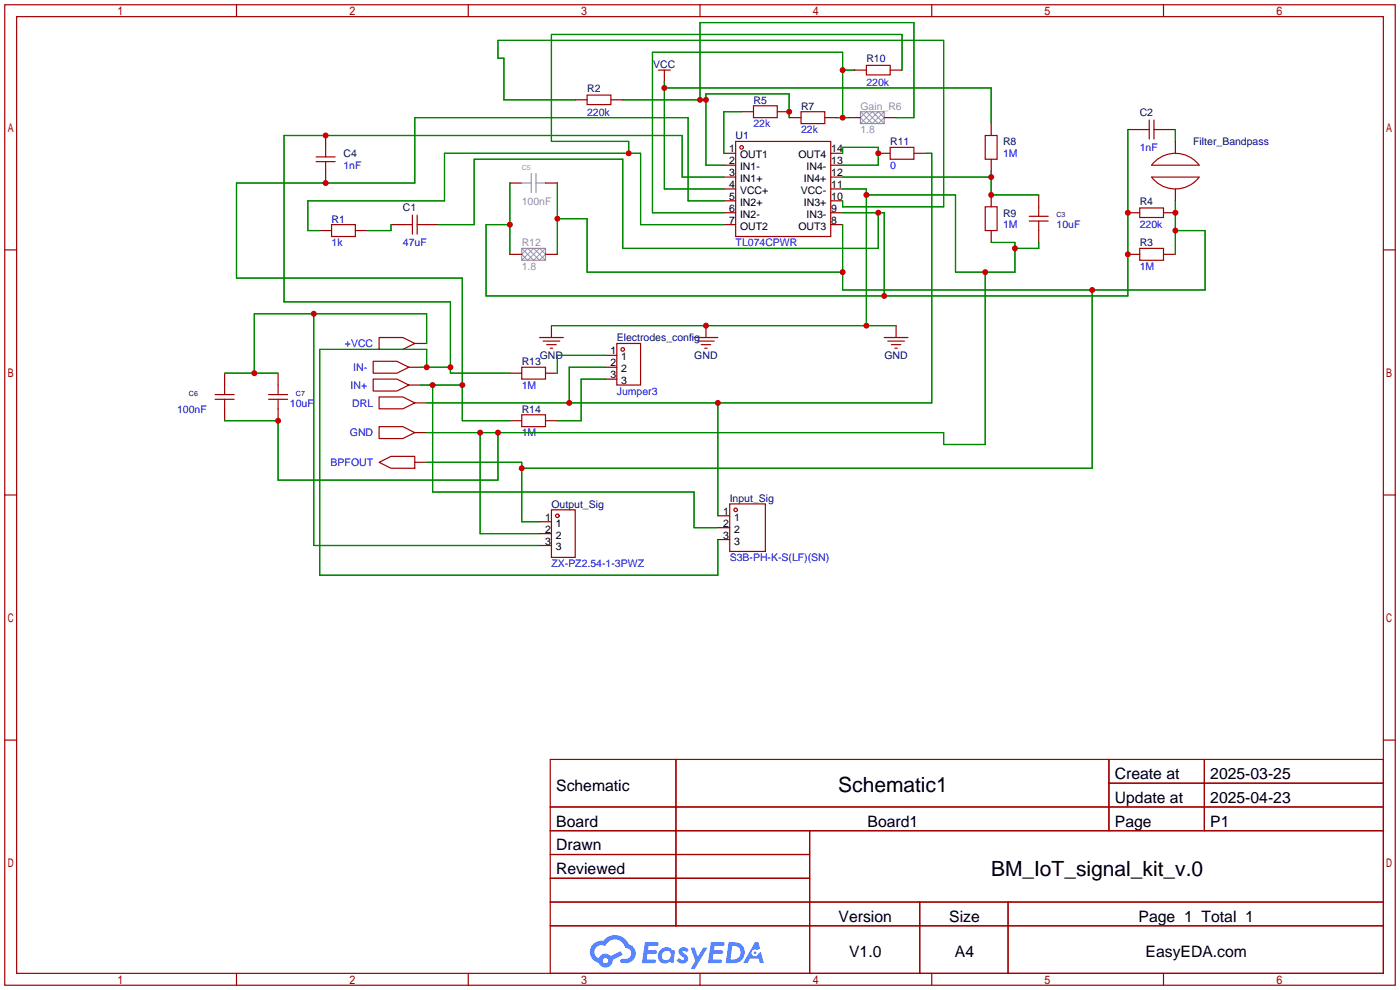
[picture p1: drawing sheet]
<svg xmlns="http://www.w3.org/2000/svg" width="299mm" height="212mm" viewBox="0 0 299 212" stroke-linecap="round" stroke-linejoin="round" font-family="sans-serif">
<g fill="none" stroke="#a10000" stroke-width=".25">
<path d="M1 1h297.2v209.6h-297.2zM3.6 3.6h292.1v204.4h-292.1zM50.5 1v2.6M100.1 1v2.6M149.6 1v2.6M199.1 1v2.6M248.7 1v2.6M1 53.4h2.6M295.7 53.4h2.5M1 105.8h2.6M295.7 105.8h2.5M1 158.2h2.6"/>
<path d="M295.7 158.2h2.5M117.6 162.3h178.1v45.7h-178.1zM117.6 172.5h178.1M117.6 177.5h178.1M144.5 162.3v35.6M173 177.5v30.5M237 162.3v15.2M237 167.4h58.7M257.4 162.3v15.2M117.6 182.6h55.4M117.6 192.8h178.1M117.6 187.7h55.4"/>
<path d="M117.6 197.9h178.1M196.6 192.8v15.2M215.4 192.8v15.2M50.5 208v2.6M100.1 208v2.6M149.6 208v2.6M199.1 208v2.6M248.7 208v2.6"/>
</g>
<g fill="#5487ff">
<path d="M145.3 202.7a1.3 1.3 0 0 1 1.9 .3l-.4 .6a.54 .54 0 0 0-.9-.2l.1 .2a1.34 1.34 0 0 1 .9 1.8 1.47 1.47 0 0 1-2.3-.1l.5-.6 .8 .5a.31 .31 0 0 0 .4-.3 .31 .31 0 0 0-.3-.4 1.12 1.12 0 0 1-.7-1.8z"/>
<path d="M147.6 202.5h.9l.6 2 1.2-2h.9l-2.7 4.6h-.9l1-1.7z"/>
<path d="M137.8 201.4h1.7a1.31 1.31 0 0 1 1.2 .2 .4 .4 0 0 1-.3 .5l-1.8 .1-.1 .9h1.6a.4 .4 0 0 1 .4 .4 .4 .4 0 0 1-.5 .4h-1.6l-.2 1.2h1.4a.46 .46 0 0 1 .5 0 .46 .46 0 0 1 .1 .5l-.4 .2h-2.6z"/>
<path d="M151.9 201.4h1.7a1.32 1.32 0 0 1 1.2 .2 .39 .39 0 0 1-.3 .5l-1.8 .1-.1 .9h1.6a.4 .4 0 0 1 .4 .4 .4 .4 0 0 1-.4 .4h-1.7l-.2 1.2h1.4a.46 .46 0 0 1 .5 0 .46 .46 0 0 1 .1 .5l-.4 .2h-2.6z"/>
<path d="M161.3 201.4h.8l.3 1.3-.6 .4a.75 .75 0 0 0-1.1 .3 .75 .75 0 0 0 .5 1 .75 .75 0 0 0 .9-.7l.5-.2 .6 2.3h-.8l-.3-.9h-1.8l-.5 .9h-1z"/>
<path d="M155.7 201.4l-.6 4.4h1.5a2.27 2.27 0 0 0 2.6-2.2 2.27 2.27 0 0 0-2.7-2.2zM156.5 202.1a1.5 1.5 0 0 1 1.8 1.6 1.5 1.5 0 0 1-1.9 1.4h-.3z"/>
<path d="M141.2 203a1.6 1.6 0 0 0-.3 2.3 1.6 1.6 0 0 0 2.3 .2l.7 .3 .3-2.4-.1-.3-.5-.1a1.58 1.58 0 0 0-2.4 0zM141.8 203.5a.98 .98 0 0 1 1.6 .4 .98 .98 0 0 1-1.1 1.3 .94 .94 0 0 1-.9-.7 .94 .94 0 0 1 .4-1z"/>
<path d="M126.8 201.8a2.37 2.37 0 0 0 1.1 4 1.54 1.54 0 0 0 1.8 1 1.54 1.54 0 0 0 1.2-1.6l2.2-1.1-.5-.8-2 1a1.57 1.57 0 0 0-2.7 .5 1.5 1.5 0 0 1-.7-2.1 1.5 1.5 0 0 1 2.2-.5 2.23 2.23 0 0 1 2.3-1.4 2.23 2.23 0 0 1 2 1.8 1.16 1.16 0 0 1 1.2 1.1 1.16 1.16 0 0 1-1.1 1.2h-.7a.47 .47 0 0 0-.5 .4 .47 .47 0 0 0 .4 .5 2.17 2.17 0 0 0 2.5-.9 2.17 2.17 0 0 0-.3-2.7l-.8-.4a3.2 3.2 0 0 0-5.5-.7l-1.1 .1zM128.8 205.3a.6 .6 0 0 1 1.2 0 .6 .6 0 0 1-1.2 0z"/>
<circle cx="161.4" cy="203.6" r=".28"/>
</g>
<g fill="none" stroke="#870000" stroke-width=".25">
<path d="M142 16.3v1.2M182.6 15h2.6M190.2 15h2.6M69.6 29v2.5M69.6 36.6v2.5M109 39.1h2.5M116.6 39.1h2.5M122.9 21.3h2.6M130.6 21.3h2.5M154.7 32.8h2.5M154.7 35.3h2.5M154.7 37.8h2.5"/>
<path d="M158.5 23.9h2.5M166.1 23.9h2.6M168.7 25.1h2.5M176.3 25.1h2.5M177.5 32.8h2.6M177.5 35.3h2.6M177.5 37.8h2.6M181.4 25.1h2.5M187.7 32.8h2.5M189 25.1h2.5M195.3 32.8h2.6M211.8 26.4v2.6"/>
<path d="M211.8 34v2.6M241 27.7h2.6M248.7 27.7h2.5M251.2 30.2v2.6M68.3 49.3h2.6M75.9 49.3h2.6M83.6 48h2.5M91.2 48h2.5M109 54.4h2.5M116.6 54.4h2.5M154.7 40.4h2.5M154.7 42.9h2.5"/>
<path d="M154.7 45.5h2.5M154.7 48h2.5M177.5 40.4h2.6M177.5 42.9h2.6M177.5 45.5h2.6M177.5 48h2.6M211.8 41.7v2.5M211.8 49.3v2.5M222 41.7v2.5M222 49.3v2.5M241 45.5h2.6M241 54.4h2.6"/>
<path d="M248.7 45.5h2.5M248.7 54.4h2.5M251.2 40.4v2.5M48 79.8v2.5M59.4 79.8v2.5M87.4 78.5h2.5M88.6 73.4h2.6M109 79.8h2.5M116.6 79.8h2.5M117.9 69.6v2.5M129.3 78.5h2.5M129.3 75.9h2.5"/>
<path d="M150.9 69.6v2.5M191.5 69.6v2.5M48 87.4v2.5M59.4 87.4v2.5M87.4 82.3h2.5M88.6 86.1h2.6M88.6 92.5h2.6M88.6 98.8h2.6M109 89.9h2.5M116.6 89.9h2.5M129.3 81h2.5M115.3 111.5h2.6"/>
<path d="M115.3 114h2.6M115.3 116.6h2.6M153.4 110.2h2.6M153.4 112.8h2.6M153.4 115.3h2.6"/>
</g>
<g fill="none" stroke="#a10000" stroke-width=".25">
<path d="M140.7 15h2.6M142 15v1.3M185.2 14h5v2h-5zM67.6 34.5h4M67.6 33.5h4M69.6 31.5v2M69.6 34.5v2.1M125.5 20.3h5.1v2.1h-5.1zM157.2 30.2h20.3v20.3h-20.3zM161 22.6h5.1v2.5h-5.1zM171.2 23.9h5.1v2.5h-5.1zM190.2 31.5h5.1v2.5h-5.1z"/>
<path d="M210.6 29h2.5v5h-2.5zM243.6 27.7h2M245.6 25.7v4M246.1 37.8h10.2a6.3 6.3 0 0 1-10.2 0zM246.6 27.7h2.1M246.6 25.7v4M246.8 34.5a6.3 6.3 0 0 1 9.5 .8h-10.2zM70.9 48h5v2.5h-5zM86.1 48h2M88.1 46v4M89.2 46v4M89.2 48h2"/>
<path d="M210.6 44.2h2.5v5.1h-2.5zM220 46.2h4M220 47.2h4M222 44.2v2M222 47.2v2.1M243.6 53.1h5.1v2.5h-5.1zM243.6 44.4h5.1v2.1h-5.1zM79.8 77.2h5l2.6 1.3-2.6 1.3h-5zM81 72.1h5.1l2.5 1.3-2.5 1.3h-5.1zM111.5 78.5h5.1v2.5h-5.1zM115.3 72.1h5.1M116.1 72.9h3.5"/>
<path d="M116.8 73.7h2.1M117.6 74.4h.5M131.8 73.4h5.1v8.9h-5.1zM148.3 72.1h5.1M149.1 72.9h3.6M149.9 73.7h2M150.6 74.4h.5M189 72.1h5.1M189.7 72.9h3.6M190.5 73.7h2M191.3 74.4h.5M46 85.3h4"/>
<path d="M46 84.3h4M48 82.3v2M48 85.3v2.1M57.4 85.3h4.1M57.4 84.3h4.1M59.4 82.3v2M59.4 85.3v2.1M79.8 81h5l2.6 1.3-2.6 1.3h-5zM81 84.8h5.1l2.5 1.3-2.5 1.3h-5.1zM81 91.2h5.1l2.5 1.3-2.5 1.2h-5.1zM81 98.8l2.6-1.3h5v2.6h-5zM111.5 88.6h5.1v2.6h-5.1z"/>
<path d="M117.9 109h5v10.1h-5zM156 107.7h7.6v10.2h-7.6z"/>
<circle cx="158.5" cy="31.5" r=".38"/>
<circle cx="133.1" cy="74.7" r=".38"/>
<circle cx="119.1" cy="110.2" r=".38"/>
<circle cx="157.2" cy="109" r=".38"/>
</g>
<g fill="none" stroke="#008700" stroke-width=".25">
<path d="M142 17.5v22.9h12.7M142 18.8h69.8v7.6M180.1 15h2.5M192.8 15v-7.6h-74.9v22.8h16.5v2.6M109 39.1v15.3M119.1 39.1v15.3M122.9 21.3h-15.2v-8.9h-1.3v-3.8h95.3v35.6h-21.6v-1.3M133.1 21.3h17.8M149.6 21.3v-16.5h45.7v20.3h-3.8M154.7 37.8h-8.9v-8.8h-85.1v35.5h35.6v15.3h12.7M158.5 23.9h-3.8v8.9M168.7 25.1v-5h-17.8v15.2h3.8"/>
<path d="M178.8 25.1h2.6M180.1 25.1v-13.9h-40.7v34.3h15.3M180.1 32.8v-1.3h7.6v3.8h-7.6M180.1 37.8h31.7M197.9 32.8h1.2v53.3h-107.9M211.8 36.6v5.1h10.2M241 27.7v35.5h-137.1v-15.2h5.1M251.2 27.7v2.5M83.6 48v1.3h-5.1M119.1 46.7h6.4v11.5h54.6M154.7 42.9h-7.6v-17.8h-58.5v14h-38.1v20.3h48.3v30.5h10.2M154.7 48h-17.8v-15.2h-41.9v10.1h-29.2v6.4h2.5"/>
<path d="M180.1 40.4h5.1v29.2M180.1 48v14h77.5v-12.7h-6.4M180.1 45.5h8.9v17.7M185.2 41.7h19v16.5h12.7v-6.4h-5.1M187.7 45.5v7.6h-54.6v-19.1h-31.8v14h-7.6M210.6 58.2v36.8h-8.9v-2.5h-110.5M222 51.8v1.3h-5.1M251.2 42.9v11.5M48 79.8h11.4M67.1 67.1v49.5h48.2M89.9 78.5h6.4M91.2 78.5v-3.8h-22.9v48.2h85.1v-7.6"/>
<path d="M91.2 73.4v-6.3h-36.8v12.7M117.9 69.6h73.6M129.3 78.5h-7.6v7.6M129.3 75.9h-10.2v3.9M233.4 62v38.1h-121.9M48 89.9h11.4v12.7h47v-10.1M89.9 82.3h8.9M91.2 98.8h20.3v12.7h3.8M92.5 82.3v22.9h55.8v7.6h5.1M102.6 92.5v21.5h12.7M129.3 81h-5.1v8.9h-5.1M153.4 86.1v24.1"/>
</g>
<path d="M111.5 39.1h2M113.5 37.1v4M114.6 39.1h2M114.6 37.1v4M183.9 23.9h5.1v2.5h-5.1zM111.5 53.1h5.1v2.5h-5.1z" fill="none" stroke="#999" stroke-width=".25"/>
<path d="M183.9 26.4l2.5-2.5 2.6 2.5M183.9 23.9l2.5 2.5 2.6-2.5M185.2 23.9l-1.3 1.2 1.3 1.3 2.5-2.5 1.3 1.2-1.3 1.3zM111.5 55.6l2.5-2.5 2.6 2.5M111.5 53.1l2.5 2.5 2.6-2.5M112.8 53.1l2.5 2.5 1.3-1.2-1.3-1.3-2.5 2.5-1.3-1.2z" fill="none" stroke="#999" stroke-width=".21"/>
<g fill="#c00">
<circle cx="150.9" cy="69.6" r=".63"/>
<circle cx="185.2" cy="69.6" r=".63"/>
<circle cx="185.2" cy="41.7" r=".63"/>
<circle cx="210.6" cy="58.2" r=".63"/>
<circle cx="106.4" cy="92.5" r=".63"/>
<circle cx="59.4" cy="89.9" r=".63"/>
<circle cx="102.6" cy="92.5" r=".63"/>
<circle cx="216.9" cy="53.1" r=".63"/>
<circle cx="142" cy="18.8" r=".63"/>
<circle cx="187.7" cy="32.8" r=".63"/>
<circle cx="153.4" cy="86.1" r=".63"/>
<circle cx="121.7" cy="86.1" r=".63"/>
<circle cx="211.8" cy="41.7" r=".63"/>
<circle cx="211.8" cy="37.8" r=".63"/>
<circle cx="251.2" cy="45.5" r=".63"/>
<circle cx="251.2" cy="49.3" r=".63"/>
<circle cx="233.4" cy="62" r=".63"/>
<circle cx="111.5" cy="100.1" r=".63"/>
<circle cx="180.1" cy="58.2" r=".63"/>
<circle cx="119.1" cy="46.7" r=".63"/>
<circle cx="109" cy="48" r=".63"/>
<circle cx="189" cy="63.2" r=".63"/>
<circle cx="187.7" cy="45.5" r=".63"/>
<circle cx="241" cy="54.4" r=".63"/>
<circle cx="241" cy="45.5" r=".63"/>
<circle cx="134.4" cy="32.8" r=".63"/>
<circle cx="69.6" cy="29" r=".63"/>
<circle cx="96.3" cy="78.5" r=".63"/>
<circle cx="91.2" cy="78.5" r=".63"/>
<circle cx="69.6" cy="39.1" r=".63"/>
<circle cx="98.8" cy="82.3" r=".63"/>
<circle cx="92.5" cy="82.3" r=".63"/>
<circle cx="150.9" cy="21.3" r=".63"/>
<circle cx="168.7" cy="23.9" r=".63"/>
<circle cx="149.6" cy="21.3" r=".63"/>
<circle cx="180.1" cy="25.1" r=".63"/>
<circle cx="180.1" cy="15" r=".63"/>
<circle cx="54.4" cy="79.8" r=".63"/>
<circle cx="67.1" cy="67.1" r=".63"/>
</g>
<g font-size="4.5">
<text x="179.2" y="169.4">Schematic1</text>
<text x="211.8" y="187.1">BM_IoT_signal_kit_v.0</text>
</g>
<g font-size="3.4">
<text x="238.3" y="166.5">Create at</text>
<text x="258.7" y="166.5">2025-03-25</text>
<text x="118.9" y="169">Schematic</text>
<text x="238.3" y="171.6">Update at</text>
<text x="258.7" y="171.6">2025-04-23</text>
<text x="118.9" y="176.6">Board</text>
<text x="185.4" y="176.6">Board1</text>
<text x="238.3" y="176.6">Page</text>
<text x="258.7" y="176.6">P1</text>
<text x="118.9" y="181.7">Drawn</text>
<text x="118.9" y="186.8">Reviewed</text>
<text x="179.2" y="197">Version</text>
<text x="202.9" y="197">Size</text>
<text x="243.3" y="197">Page 1 Total 1</text>
<text x="181.5" y="204.6">V1.0</text>
<text x="204.1" y="204.6">A4</text>
<text x="244.8" y="204.6">EasyEDA.com</text>
</g>
<g font-size="2.2" fill="#000080">
<text x="139.6" y="14.5">VCC</text>
<text x="185.2" y="13.3">R10</text>
<text x="125.5" y="19.6">R2</text>
<text x="161" y="22.2">R5</text>
<text x="171.2" y="23.4">R7</text>
<text x="157.2" y="29.8">U1</text>
<text x="243.6" y="24.7">C2</text>
<text x="73.4" y="33.6">C4</text>
<text x="190.2" y="31">R11</text>
<text x="214.4" y="31">R8</text>
<text x="255" y="31">Filter_Bandpass</text>
<text x="70.9" y="47.6">R1</text>
<text x="86.1" y="45">C1</text>
<text x="214.4" y="46.3">R9</text>
<text x="243.6" y="43.7">R4</text>
<text x="243.6" y="52.6">R3</text>
<text x="115.4" y="76.8">GND</text>
<text x="131.8" y="73">Electrodes_config</text>
<text x="148.4" y="76.8">GND</text>
<text x="189" y="76.8">GND</text>
<text x="111.5" y="78">R13</text>
<text x="111.5" y="88.2">R14</text>
<text x="156" y="107.2">Input_Sig</text>
<text x="117.9" y="108.5">Output_Sig</text>
</g>
<g font-size="2.2" fill="#999">
<text x="183.9" y="23.4">Gain_R6</text>
<text x="183.9" y="28.5">1.8</text>
<text x="111.5" y="43.7">100nF</text>
<text x="111.5" y="52.6">R12</text>
<text x="111.5" y="57.7">1.8</text>
</g>
<g font-size="2.2" fill="#00f">
<text x="185.2" y="18.3">220k</text>
<text x="125.5" y="24.7">220k</text>
<text x="161" y="27.2">22k</text>
<text x="171.2" y="28.5">22k</text>
<text x="214.4" y="33.6">1M</text>
<text x="243.6" y="32.3">1nF</text>
<text x="73.4" y="36.1">1nF</text>
<text x="190.2" y="36.1">0</text>
<text x="70.9" y="52.6">1k</text>
<text x="86.1" y="52.6">47uF</text>
<text x="157.2" y="52.6">TL074CPWR</text>
<text x="214.4" y="48.8">1M</text>
<text x="225.8" y="48.8">10uF</text>
<text x="243.6" y="48.8">220k</text>
<text x="243.6" y="57.7">1M</text>
<text x="73.7" y="74.2">+VCC</text>
<text x="74.9" y="83.1">IN+</text>
<text x="75.5" y="79.3">IN-</text>
<text x="111.5" y="83.1">1M</text>
<text x="37.8" y="88.2">100nF</text>
<text x="62" y="86.9">10uF</text>
<text x="75.3" y="86.9">DRL</text>
<text x="131.8" y="84.4">Jumper3</text>
<text x="74.8" y="93.3">GND</text>
<text x="111.5" y="93.3">1M</text>
<text x="70.7" y="99.6">BPFOUT</text>
<text x="156" y="119.9">S3B-PH-K-S(LF)(SN)</text>
<text x="117.9" y="121.2">ZX-PZ2.54-1-3PWZ</text>
</g>
<g font-size="2.2">
<text x="155.9" y="35.1">2</text>
<text x="155.9" y="32.6">1</text>
<text x="158.2" y="33.8">OUT1</text>
<text x="170.6" y="33.8">OUT4</text>
<text x="177.7" y="32.6">14</text>
<text x="177.7" y="35.1">13</text>
<text x="155.9" y="40.2">4</text>
<text x="155.9" y="37.6">3</text>
<text x="158.2" y="41.4">VCC+</text>
<text x="158.2" y="38.9">IN1+</text>
<text x="158.2" y="36.4">IN1-</text>
<text x="171.1" y="41.4">VCC-</text>
<text x="171.8" y="38.9">IN4+</text>
<text x="172.4" y="36.4">IN4-</text>
<text x="177.7" y="37.6">12</text>
<text x="177.7" y="40.2">11</text>
<text x="155.9" y="47.8">7</text>
<text x="155.9" y="45.3">6</text>
<text x="155.9" y="42.7">5</text>
<text x="158.2" y="46.5">IN2-</text>
<text x="158.2" y="44">IN2+</text>
<text x="171.8" y="44">IN3+</text>
<text x="172.4" y="46.5">IN3-</text>
<text x="177.7" y="42.7">10</text>
<text x="177.7" y="45.3">9</text>
<text x="177.7" y="47.8">8</text>
<text x="158.2" y="49.1">OUT2</text>
<text x="170.6" y="49.1">OUT3</text>
<text x="130.5" y="75.7">1</text>
<text x="132.8" y="77">1</text>
<text x="130.5" y="78.3">2</text>
<text x="130.5" y="80.8">3</text>
<text x="132.8" y="79.5">2</text>
<text x="132.8" y="82.1">3</text>
<text x="116.5" y="111.3">1</text>
<text x="116.5" y="113.8">2</text>
<text x="118.8" y="112.6">1</text>
<text x="154.6" y="110">1</text>
<text x="154.6" y="112.6">2</text>
<text x="156.9" y="111.3">1</text>
<text x="156.9" y="113.8">2</text>
<text x="116.5" y="116.4">3</text>
<text x="118.8" y="115.1">2</text>
<text x="118.8" y="117.6">3</text>
<text x="154.6" y="115.1">3</text>
<text x="156.9" y="116.4">3</text>
</g>
<text font-size="1.5" fill="#999" x="111.5" y="36.3">C5</text>
<g font-size="1.5" fill="#000080">
<text x="225.8" y="46.4">C3</text>
<text x="40.4" y="84.5">C6</text>
<text x="63.2" y="84.5">C7</text>
</g>
</svg>
